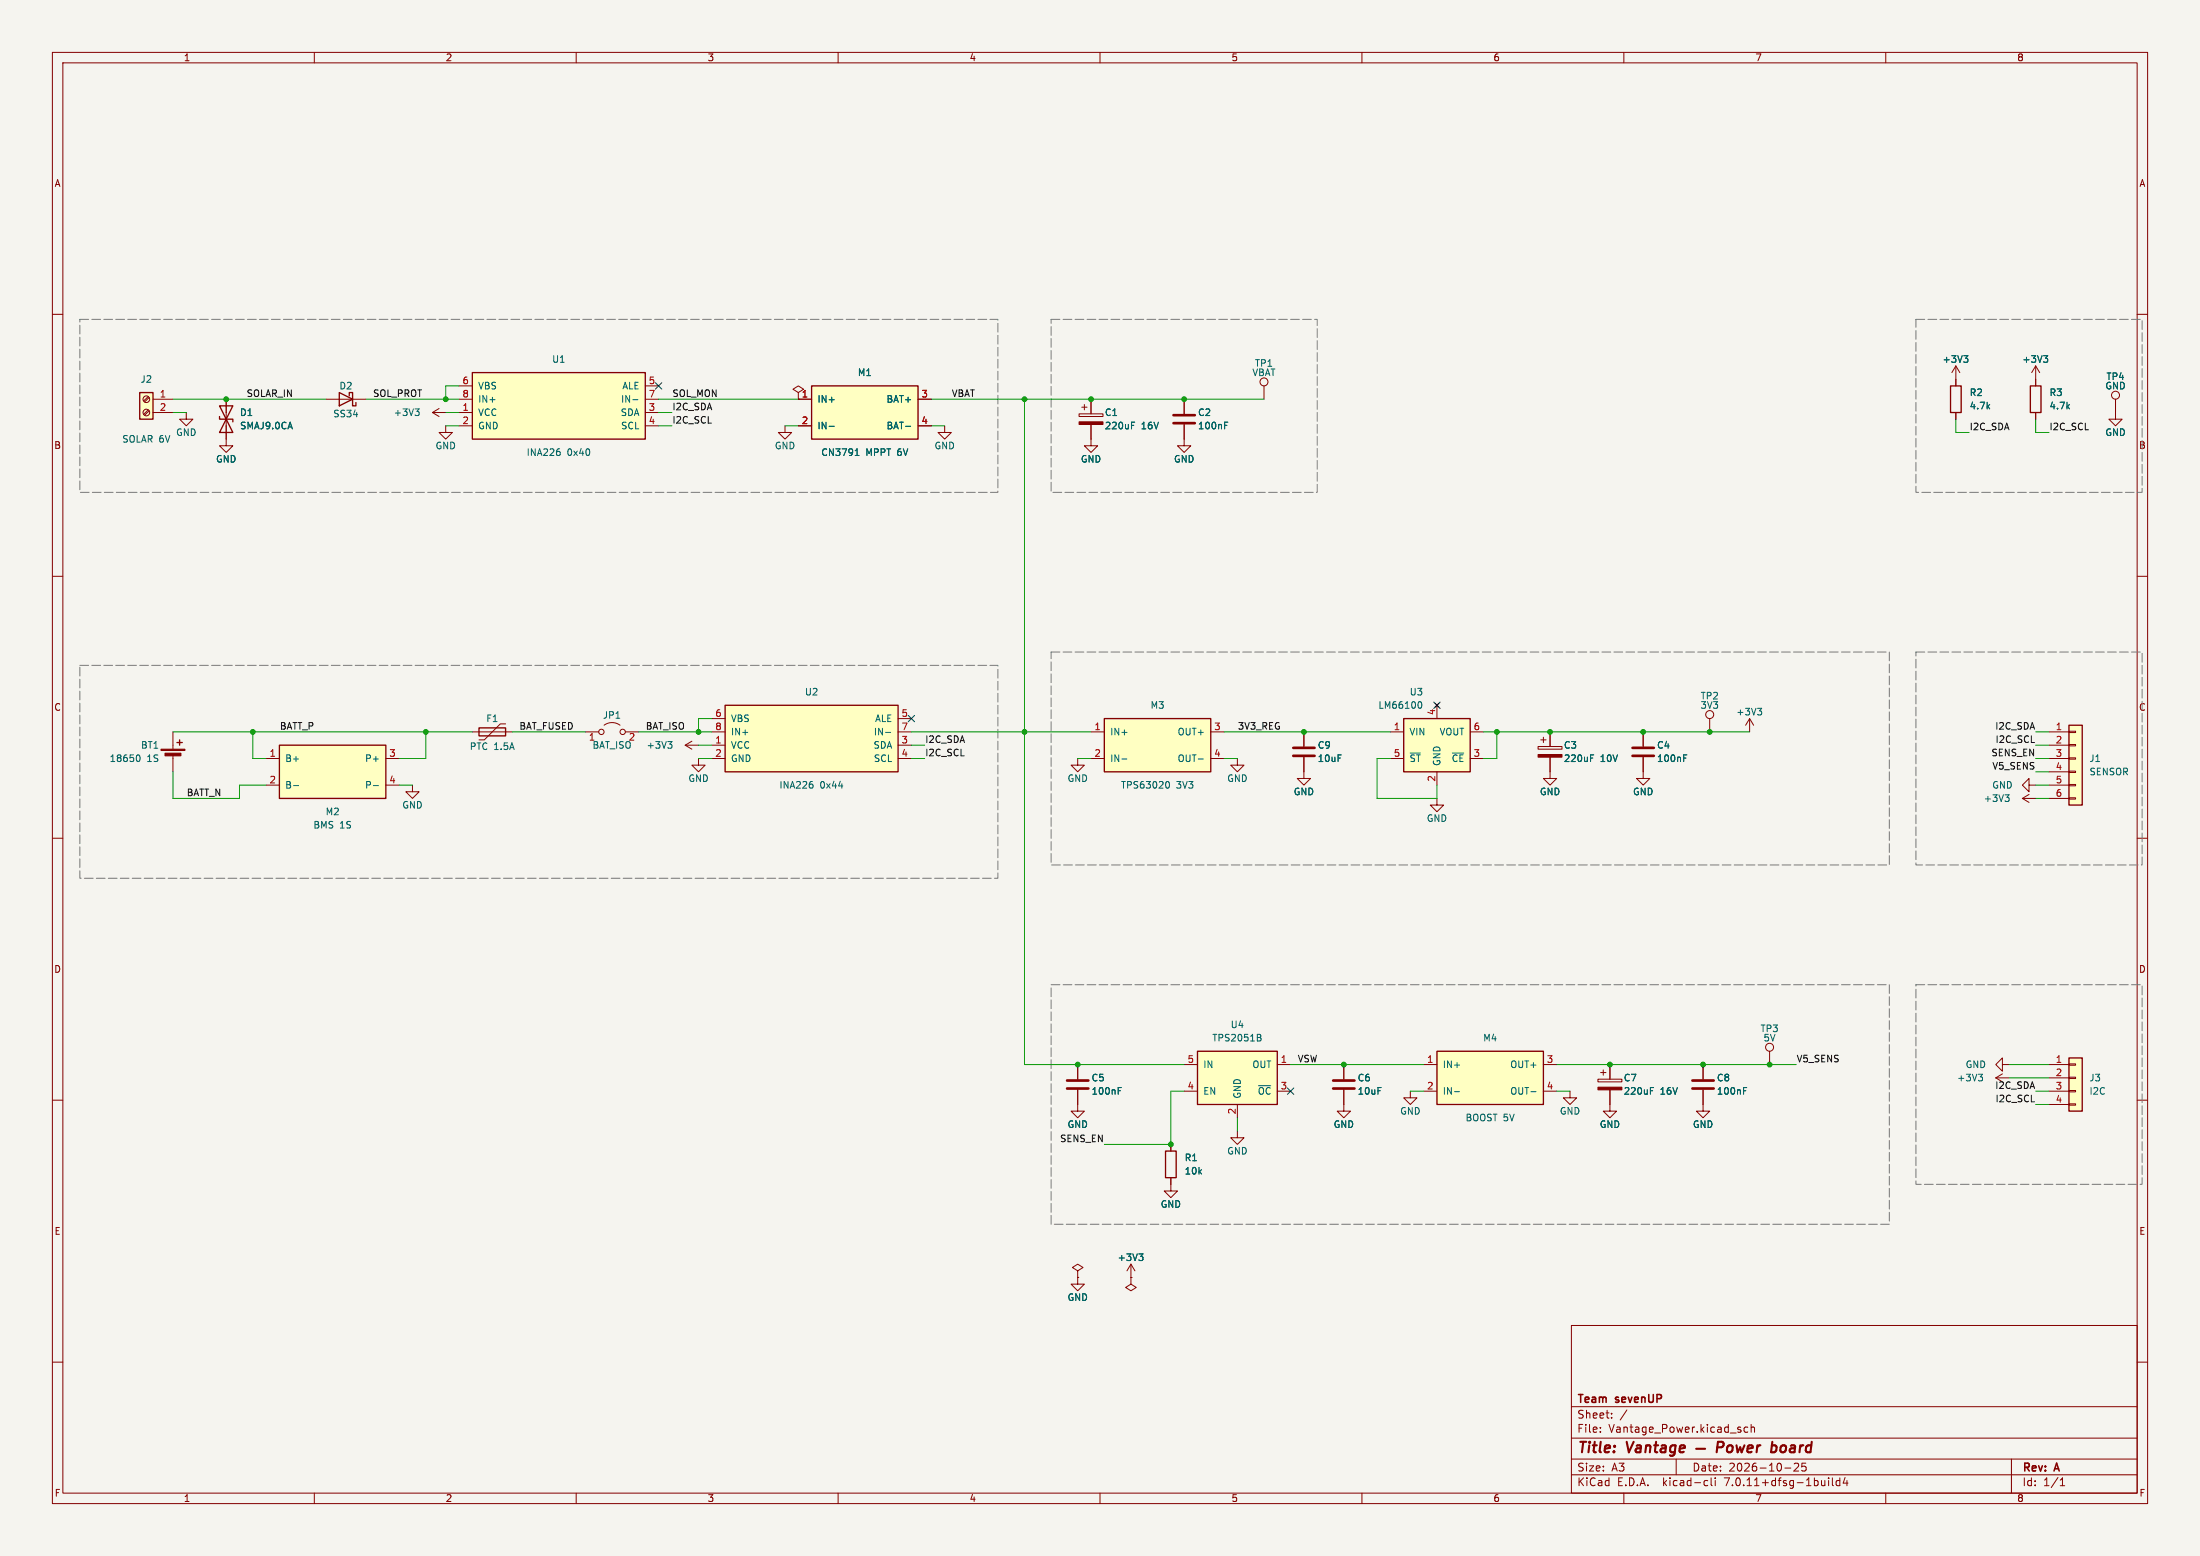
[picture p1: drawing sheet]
<svg xmlns="http://www.w3.org/2000/svg" width="420mm" height="297mm" viewBox="0 0 420 297" stroke-linecap="round" stroke-linejoin="round" font-family="sans-serif">
<path d="M0 0h420v297h-420z" fill="#f5f4ef" stroke="#f5f4ef" stroke-width=".19"/>
<g fill="none" stroke="#840000" stroke-width=".19">
<path d="M10 10h400v277h-400zM12 12h396v273h-396zM60 10v2M110 10v2M160 10v2M210 10v2M260 10v2M310 10v2M360 10v2M10 60h2M408 60h2M28.3 78.2l-.9 .9"/>
<path d="M28.3 75.7l-.9 .8M28.5 78.4l-.9 .8M28.5 75.9l-.9 .8M29.2 76.2h3.8M29.2 78.7h3.8M35.6 78.7v1.3h1.2l-1.2 1.3-1.3-1.3h1.3M43.2 76.2v8.9h1.2l-1.2 1.3-1.3-1.3h1.3M62.2 76.2h7.6M82.5 78.7h2.6M82.5 78.7l1.3 .8M83.8 78l-1.3 .7M87.6 76.2h2.6"/>
<path d="M87.6 78.7h2.6M87.6 73.7h2.6M123.2 76.2h2.5M123.2 78.7h2.5M123.2 73.7h2.5M152.4 74.9l1-.6-1-.6-1 .6 1 .6v1.3M152.4 76.2h.1M152.4 76.2h2.5M175.3 76.2h2.5M206 79h4.6v.5h-4.6zM206.5 77.7h1M207 77.2v1"/>
<path d="M208.3 76.2v2.8M226.1 76.2v2.8M241.3 73.7v2.5M373.4 69.9l-.8 1.2M373.4 69.9v3.8M373.4 78.7v1.3M373.4 69.9l.7 1.2M388.6 69.9l-.7 1.2M388.6 69.9v3.8M388.6 78.7v1.3M388.6 69.9l.8 1.2M403.9 76.2v3.8h1.2l-1.2 1.3-1.3-1.3h1.3"/>
<path d="M85.1 81.3v1.3h1.3l-1.3 1.2-1.3-1.2h1.3M87.6 81.3h2.6M123.2 81.3h2.5M149.9 81.3v1.3h1.2l-1.2 1.2-1.3-1.2h1.3M152.4 81.3h2.5M175.3 81.3h2.5M180.3 81.3v1.3h1.3l-1.3 1.2-1.2-1.2h1.2M208.3 81v4.1h1.2l-1.2 1.3-1.3-1.3h1.3M226.1 81v4.1h1.2l-1.2 1.3-1.3-1.3h1.3M10 110h2M408 110h2M33 139.7v3.3"/>
<path d="M90.2 139.7h7.6M96.5 138.2h-1l-3 3h-1.1M111.8 139.7h2.5M115.3 138.4a2.54 2.54 0 0 1 3.1 0M119.4 139.7h2.5M135.9 139.7h2.5M135.9 137.2h2.5M171.4 139.7h2.6M171.4 137.2h2.6M208.3 139.7h2.5M231.1 139.7h2.6M248.9 139.7v2.8"/>
<path d="M265.4 139.7h2.6M273.9 134.2l.8 .8M274.3 134.6v2.6M274.7 134.2l-.8 .8M280.7 139.7h2.5M295.9 139.7v2.8M313.7 139.7v2.8M326.4 137.2v2.5M334 137.2l-.8 1.2M334 137.2v2.5M334 137.2l.8 1.2M391.2 139.7h3.8"/>
<path d="M395 139.6h1.2v.2h-1.2zM10 160h2M33 144v3.3M50.8 144.8h2.5M50.8 149.9h2.5M73.7 144.8h2.5M73.7 149.9h2.5M78.7 149.9v1.2h1.3l-1.3 1.3-1.2-1.3h1.2M130.8 142.2l1.3 .8M130.8 142.2h2.5M132.1 141.5l-1.3 .7M133.3 144.8v1.3h1.3l-1.3 1.2-1.2-1.2h1.2"/>
<path d="M135.9 144.8h2.5M135.9 142.2h2.5M171.4 144.8h2.6M171.4 142.2h2.6M205.7 144.8v1.3h1.3l-1.3 1.2-1.2-1.2h1.2M208.3 144.8h2.5M231.1 144.8h2.6M236.2 144.8v1.3h1.3l-1.3 1.2-1.3-1.2h1.3M248.9 144.5v4.1h1.3l-1.3 1.3-1.3-1.3h1.3M265.4 144.8h2.6M274.3 152.4v1.3h1.3l-1.3 1.2-1.3-1.2h1.3M274.3 147.3v2.6"/>
<path d="M280.7 144.8h2.5M293.6 142.5h4.6v.5h-4.6zM294.1 141.2h1M294.6 140.7v1M295.9 144.5v4.1h1.3l-1.3 1.3-1.3-1.3h1.3M313.7 144.5v4.1h1.3l-1.3 1.3-1.3-1.3h1.3M386.1 152.4l1.2 .8M386.1 152.4h2.5M387.3 149.9v-1.3l-1.2 1.3 1.2 1.2v-1.2h1.3M387.3 151.6l-1.2 .8M391.2 144.8h3.8M391.2 142.2h3.8"/>
<path d="M391.2 152.4h3.8M391.2 147.3h3.8M391.2 149.9h3.8M395 152.3h1.2v.2h-1.2zM395 149.7h1.2v.3h-1.2zM395 147.2h1.2v.2h-1.2zM395 144.7h1.2v.2h-1.2zM395 142.1h1.2v.3h-1.2zM408 160h2M10 210h2M205.7 208v4.1h1.3l-1.3 1.3-1.2-1.3h1.2M205.7 203.2v2.8"/>
<path d="M223.5 218.4v1.3M226.1 203.2h2.5M226.1 208.3h2.5M236.2 215.9v1.3h1.3l-1.3 1.2-1.3-1.2h1.3M236.2 210.8v2.6M243.8 203.2h2.6M243.8 208.3h2.6M256.5 208v4.1h1.3l-1.3 1.3-1.2-1.3h1.2M256.5 203.2v2.8M269.2 208.3v1.3h1.3l-1.3 1.2-1.2-1.2h1.2M271.8 203.2h2.5M271.8 208.3h2.5"/>
<path d="M294.6 203.2h2.6M294.6 208.3h2.6M299.7 208.3v1.3h1.3l-1.3 1.2-1.3-1.2h1.3M305.1 206h4.5v.5h-4.5zM305.6 204.7h1M306.1 204.2v1M307.3 208v4.1h1.3l-1.3 1.3-1.2-1.3h1.2M307.3 203.2v2.8M325.1 208v4.1h1.3l-1.3 1.3-1.3-1.3h1.3M325.1 203.2v2.8M337.8 200.7v2.5M381 205.7h2.5"/>
<path d="M381 205.7l1.3 .8M382.3 203.2v-1.3l-1.3 1.3 1.3 1.3v-1.3h1.2M382.3 205l-1.3 .7M391.2 203.2h3.8M391.2 205.7h3.8M391.2 208.3h3.8M391.2 210.8h3.8M395 210.7h1.2v.2h-1.2zM395 208.2h1.2v.2h-1.2zM395 205.6h1.2v.3h-1.2zM395 203.1h1.2v.2h-1.2zM408 210h2"/>
<path d="M223.5 224.8v2.5h1.3l-1.3 1.3-1.3-1.3h1.3M10 260h2M205.7 243.8v1.3h1.3l-1.3 1.3-1.2-1.3h1.2M205.7 242.6l1.1-.7-1.1-.6-1 .6 1 .7v1.2M205.7 243.8h.1M215.9 243.8v1.3l1 .6-1 .7-1-.7 1-.6M215.9 243.8h.1M215.9 241.3l-.8 1.3M215.9 241.3v2.5M215.9 241.3l.8 1.3M300 253h108v32h-108zM408 260h2"/>
<path d="M300 278.5h108M300 274.5h108M300 268.5h108M305.5 273.2v.2M305.5 272.5v.1M307.7 270.5v.2M307.7 269.8v.1M310.6 269.1l-1.3 1.9M320 278.5v3M333.7 272.5l-.5-.1-.3 .3 .2 .6h.6M334.3 272.5l.2-.1 .4 .1v.9M334.3 271.9v1.5"/>
<path d="M342.5 279.4l.6-.1 .2 .1 .1 .3-1 1.1h1M344.7 279.3h-.7l-.1 .7 .3-.1h.5l.1 .2-.1 .5-.2 .2-.6-.2M384 278.5v6.5M60 285v2M110 285v2M160 285v2M210 285v2M260 285v2M300 281.5h108M310 285v2M325.6 282.6l.4 .1M326 283.5l-.4 .1"/>
<path d="M326.7 282.1v1.3l.2 .2M327.4 282.1v.1M327.4 282.6v1M340.7 280.2h1.2M349.1 282.1v.1M349.1 282.6v1M349.8 282.1v1.3l.2 .2M351.2 282.7l-.4-.1-.3 .3 .2 .6h.5M351.2 282.1v1.5M352.2 282l-.3 1.1h.9M352.6 282.6v1M360 285v2"/>
<path d="M393.3 283.6h.9M393.3 282.5l.4-.4v1.5"/>
<circle cx="27.9" cy="78.7" r=".63"/>
<circle cx="27.9" cy="76.2" r=".63"/>
<circle cx="241.3" cy="72.9" r=".76"/>
<circle cx="403.9" cy="75.4" r=".76"/>
<circle cx="114.8" cy="139.7" r=".51"/>
<circle cx="118.9" cy="139.7" r=".51"/>
<circle cx="326.4" cy="136.4" r=".76"/>
<circle cx="337.8" cy="199.9" r=".76"/>
</g>
<path d="M323.8 276.5h1.7M327.8 276.3h.8a.55 .55 0 0 0 .4-.5 .55 .55 0 0 0-.3-.6h-.7l-.3 2M329.9 276.1a.52 .52 0 0 1 .5-.2 .52 .52 0 0 1 .4 .4l-.1 .5a.55 .55 0 0 1-.5 .4 .55 .55 0 0 1-.5-.4zM331.5 275.9l.2 1.3 .5-.9 .3 .9 .5-1.3M333.6 276.5l1-.2-.1-.3h-.7l-.2 .9 .2 .3 .6-.1M335.5 275.9l-.2 1.3M336.1 275.9l-.4 .1-.2 .3M338.3 276h.7l.2 .3-.1 .5a.66 .66 0 0 1-1 .3M338.3 275.2l-.2 2" fill="none" stroke="#840000" stroke-width=".4"/>
<path d="M224 79.2h4.1M224 80.8h4.1M246.9 144.3h4.1M246.9 142.7h4.1M311.7 144.3h4M311.7 142.7h4M203.7 207.8h4.1M203.7 206.2h4.1M254.5 207.8h4.1M254.5 206.2h4.1M323.1 207.8h4.1M323.1 206.2h4.1" fill="none" stroke="#840000" stroke-width=".51"/>
<g fill="none" stroke="#006464" stroke-width=".19">
<path d="M79.2 78h.8l-.4 .5M79.8 78.5l.2 .3v.3l-.2 .2M120.8 76.3h1M374.9 67.9h.8l-.4 .5M375.4 68.4l.3 .2v.3l-.3 .3M390.1 67.9h.8l-.4 .5M390.7 68.4l.2 .2v.3l-.2 .3M106.8 86.2l.2 .2-.2 .5M158.3 81.4h1M163.3 86.9h.7M163.4 86l.2-.3v1.2M172.9 81.4h.9"/>
<path d="M216 81.2h.4M216 80.6h.6M233.8 81.2h.4M233.8 80.6h.6M169.1 139.8h.9M270.9 134l.1-.1a.68 .68 0 0 1 .4 .7 .68 .68 0 0 1-.4 .6l-.1-.1M335.5 135.2h.8l-.4 .5M336.1 135.7l.2 .2v.3l-.2 .3M26.2 144.2l.1-.1a.68 .68 0 0 1 .5 .6 .68 .68 0 0 1-.5 .7l-.1-.1M56 150h1M71.3 150h.9M127.5 141.5h.8l-.4 .5"/>
<path d="M128 142l.3 .3v.3l-.3 .2M155.1 149.7l.1 .2-.1 .5M214.2 144.9h.9M222.7 149.2h.1a.68 .68 0 0 1 .5 .6 .68 .68 0 0 1-.5 .6h-.1M228.8 144.9h.9M303.6 144.7h.5M303.6 144.1h.6M321.4 144.7h.4M321.4 144.1h.6M382.8 151.7h.7l-.4 .5M383.3 152.2l.2 .2v.3l-.2 .3M240 197.4l.6 .2 .1 .2-.2 .2"/>
<path d="M240 198h.5M240.5 198l.3 .3-.1 .3-.7 .1M213.5 208.2h.4M213.5 207.6h.6M277.7 208.4h.9M292.3 208.4h.9M315.1 208.2h.4M315.1 207.6h.6M332.9 208.2h.4M332.9 207.6h.6M377.7 205h.8l-.5 .5M378.2 205.5l.3 .3v.3l-.3 .2"/>
<path d="M217.4 239.3h.8l-.4 .5M218 239.8l.2 .3v.3l-.2 .2"/>
</g>
<g fill="#840000" stroke="#840000" stroke-width=".19">
<path d="M305.1 207.5h4.5v.5h-4.5z"/>
<path d="M206 80.5h4.6v.5h-4.6z"/>
<path d="M293.6 144h4.6v.5h-4.6z"/>
<path d="M30.7 143h4.6v.3h-4.6z"/>
<path d="M31.5 143.8h3v.5h-3z"/>
</g>
<g fill="#ffffc2" stroke="#ffffc2" stroke-width=".19">
<path d="M395 201.9h2.5v10.2h-2.5z"/>
<path d="M268 137.2h12.7v10.1h-12.7z"/>
<path d="M210.8 137.2h20.3v10.1h-20.3z"/>
<path d="M228.6 200.7h15.2v10.1h-15.2z"/>
<path d="M274.3 200.7h20.3v10.1h-20.3z"/>
<path d="M395 138.4h2.5v15.3h-2.5z"/>
<path d="M154.9 73.7h20.4v10.1h-20.4z"/>
<path d="M26.7 74.9h2.5v5.1h-2.5z"/>
<path d="M138.4 134.6h33v12.7h-33z"/>
<path d="M90.2 71.1h33v12.7h-33z"/>
<path d="M53.3 142.2h20.4v10.2h-20.4z"/>
</g>
<g fill="none" stroke="#840000" stroke-width=".25">
<path d="M26.7 74.9h2.5v5.1h-2.5zM41.9 79.5v.5h2.5v.5M41.9 77.5h2.5l-2.5 5.1h2.5zM64.8 74.9l2.5 1.3-2.5 1.3zM66.7 75.6v-.7h.6v2.6h.6v-.7M90.2 71.1h33v12.7h-33zM154.9 73.7h20.4v10.1h-20.4zM372.4 73.7h2v5h-2zM387.6 73.7h2v5h-2zM91.4 138.9h5.1v1.6h-5.1zM138.4 134.6h33v12.7h-33zM210.8 137.2h20.3v10.1h-20.3z"/>
<path d="M268 137.2h12.7v10.1h-12.7zM395 138.4h2.5v15.3h-2.5zM33.8 141.7h1M34.3 141.2v1M53.3 142.2h20.4v10.2h-20.4zM222.5 219.7h2v5.1h-2zM228.6 200.7h15.2v10.1h-15.2zM274.3 200.7h20.3v10.1h-20.3zM395 201.9h2.5v10.2h-2.5z"/>
</g>
<path d="M15.2 61h175.3v33h-175.3v-33M200.7 61h50.8v33h-50.8v-33M365.8 61h43.1v33h-43.1v-33M15.2 127h175.3v40.6h-175.3v-40.6M200.7 124.5h160v40.6h-160v-40.6M365.8 124.5h43.1v40.6h-43.1v-40.6M200.7 188h160v45.7h-160v-45.7M365.8 188h43.1v38.1h-43.1v-38.1" fill="none" stroke="#787878" stroke-width=".19" stroke-dasharray="1.7 .6"/>
<g fill="none" stroke="#009600" stroke-width=".19">
<path d="M33 76.2h29.2M33 78.7h2.6M69.8 76.2h17.8M85.1 78.7h2.5M87.6 73.7h-2.5v2.5M125.7 76.2h26.7M125.7 78.7h2.6M177.8 76.2h63.5M195.6 76.2v127h30.5M85.1 81.3h2.5M125.7 81.3h2.6M149.9 81.3h2.5"/>
<path d="M177.8 81.3h2.5M373.4 80v2.6h2.5M388.6 80v2.6h2.6M33 139.7h57.2M48.3 139.7v5.1h2.5M81.3 139.7v5.1h-5.1M97.8 139.7h14M121.9 139.7h14M135.9 137.2h-2.6v2.5M174 139.7h34.3M233.7 139.7h31.7M283.2 139.7h50.8"/>
<path d="M285.7 139.7v5.1h-2.5M388.6 139.7h2.6M33 147.3v5.1h12.7v-2.5h5.1M76.2 149.9h2.5M133.3 144.8h2.6M133.3 142.2h2.6M174 144.8h2.5M174 142.2h2.5M205.7 144.8h2.6M233.7 144.8h2.5M265.4 144.8h-2.5v7.6h11.4v-2.5M388.6 144.8h2.6"/>
<path d="M388.6 152.4h2.6M388.6 142.2h2.6M388.6 147.3h2.6M388.6 149.9h2.6M226.1 208.3h-2.6v10.1h-12.7M236.2 213.4v2.5M246.4 203.2h25.4M269.2 208.3h2.6M297.2 203.2h45.7M297.2 208.3h2.5M383.5 203.2h7.7M383.5 205.7h7.7"/>
<path d="M388.6 210.8h2.6M388.6 208.3h2.6"/>
</g>
<path d="M125.1 73.1l1.2 1.2M126.3 73.1l-1.2 1.2M173.4 136.6l1.2 1.2M174.6 136.6l-1.2 1.2M273.7 134l1.2 1.2M274.9 134l-1.2 1.2M245.8 207.7l1.2 1.2M247 207.7l-1.2 1.2" fill="none" stroke="#000084" stroke-width=".19"/>
<g fill="#009600" stroke="#009600" stroke-width=".19">
<circle cx="133.3" cy="139.7" r=".46"/>
<circle cx="85.1" cy="76.2" r=".46"/>
<circle cx="43.2" cy="76.2" r=".46"/>
<circle cx="81.3" cy="139.7" r=".46"/>
<circle cx="48.3" cy="139.7" r=".46"/>
<circle cx="248.9" cy="139.7" r=".46"/>
<circle cx="195.6" cy="139.7" r=".46"/>
<circle cx="195.6" cy="76.2" r=".46"/>
<circle cx="208.3" cy="76.2" r=".46"/>
<circle cx="226.1" cy="76.2" r=".46"/>
<circle cx="205.7" cy="203.2" r=".46"/>
<circle cx="223.5" cy="218.4" r=".46"/>
<circle cx="285.7" cy="139.7" r=".46"/>
<circle cx="326.4" cy="139.7" r=".46"/>
<circle cx="313.7" cy="139.7" r=".46"/>
<circle cx="307.3" cy="203.2" r=".46"/>
<circle cx="325.1" cy="203.2" r=".46"/>
<circle cx="337.8" cy="203.2" r=".46"/>
<circle cx="295.9" cy="139.7" r=".46"/>
<circle cx="256.5" cy="203.2" r=".46"/>
</g>
<g font-size="2.8" fill="#840000">
<text x="301" y="277.9">Title:</text>
<text x="310.6" y="277.9">Vantage</text>
<text x="340.6" y="277.9">board</text>
</g>
<g font-size="2.1" fill="#840000">
<text x="301" y="268.2">Team</text>
<text x="308.5" y="268.2">sevenUP</text>
<text x="301" y="273.7">File:</text>
<text x="301" y="271">Sheet:</text>
<text x="307.1" y="273.7">Vantage_Power.kicad_sch</text>
<text x="301" y="281.1">Size:</text>
<text x="307.6" y="281.1">A3</text>
<text x="323" y="281.1">Date:</text>
<text x="330" y="281.1">2026-10-25</text>
<text x="386" y="281.3">Rev:</text>
<text x="392.4" y="281.3">A</text>
<text x="301" y="283.9">KiCad</text>
<text x="308.7" y="283.9">E.D.A.</text>
<text x="317.6" y="283.9">kicad-cli</text>
<text x="329.5" y="283.9">7.0.11+dfsg-1build4</text>
<text x="386" y="283.9">Id:</text>
<text x="390.1" y="283.9">1/1</text>
</g>
<g font-size="1.8" fill="#840000">
<text x="35" y="11.9">1</text>
<text x="85" y="11.9">2</text>
<text x="135" y="11.9">3</text>
<text x="185" y="11.9">4</text>
<text x="235" y="11.9">5</text>
<text x="285" y="11.9">6</text>
<text x="335" y="11.9">7</text>
<text x="385" y="11.9">8</text>
<text x="10.3" y="35.9">A</text>
<text x="408.3" y="35.9">A</text>
<text x="10.3" y="85.9">B</text>
<text x="408.2" y="85.9">B</text>
<text x="10.3" y="135.9">C</text>
<text x="408.2" y="135.9">C</text>
<text x="10.3" y="185.9">D</text>
<text x="408.2" y="185.9">D</text>
<text x="10.3" y="235.9">E</text>
<text x="408.3" y="235.9">E</text>
<text x="10.3" y="285.9">F</text>
<text x="35" y="286.9">1</text>
<text x="85" y="286.9">2</text>
<text x="135" y="286.9">3</text>
<text x="185" y="286.9">4</text>
<text x="235" y="286.9">5</text>
<text x="285" y="286.9">6</text>
<text x="335" y="286.9">7</text>
<text x="385" y="286.9">8</text>
<text x="408.3" y="285.9">F</text>
</g>
<g font-size="1.8" fill="#006464">
<text x="105.3" y="69.4">U1</text>
<text x="163.7" y="72">M1</text>
<text x="239" y="72">VBAT</text>
<text x="239.5" y="70.2">TP1</text>
<text x="370.7" y="69.4">+3V3</text>
<text x="386" y="69.4">+3V3</text>
<text x="26.7" y="73.3">J2</text>
<text x="64.7" y="74.5">D2</text>
<text x="91.2" y="74.5">VBS</text>
<text x="91.2" y="77.1">IN+</text>
<text x="118.5" y="77.1">IN-</text>
<text x="118.7" y="74.5">ALE</text>
<text x="156" y="77.1">IN+</text>
<text x="169.1" y="77.1">BAT+</text>
<text x="375.9" y="75.8">R2</text>
<text x="391.2" y="75.8">R3</text>
<text x="401.8" y="74.5">GND</text>
<text x="402" y="72.7">TP4</text>
<text x="33.5" y="83.4">GND</text>
<text x="45.7" y="79.6">D1</text>
<text x="45.7" y="82.1">SMAJ9.0CA</text>
<text x="63.5" y="79.9">SS34</text>
<text x="75.1" y="79.6">+3V3</text>
<text x="91.2" y="79.6">VCC</text>
<text x="91.2" y="82.1">GND</text>
<text x="118.4" y="79.6">SDA</text>
<text x="118.5" y="82.1">SCL</text>
<text x="156" y="82.1">IN-</text>
<text x="169.1" y="82.1">BAT-</text>
<text x="210.8" y="79.6">C1</text>
<text x="210.8" y="82.1">220uF</text>
<text x="217.9" y="82.1">16V</text>
<text x="228.6" y="79.6">C2</text>
<text x="228.6" y="82.1">100nF</text>
<text x="375.9" y="78.3">4.7k</text>
<text x="391.2" y="78.3">4.7k</text>
<text x="401.8" y="83.4">GND</text>
<text x="23.2" y="84.7">SOLAR 6V</text>
<text x="41.1" y="88.5">GND</text>
<text x="83.1" y="86">GND</text>
<text x="100.4" y="87.2">INA226</text>
<text x="108.3" y="87.2">0x40</text>
<text x="147.8" y="86">GND</text>
<text x="156.7" y="87.2">CN3791</text>
<text x="165.3" y="87.2">MPPT 6V</text>
<text x="178.3" y="86">GND</text>
<text x="206.2" y="88.5">GND</text>
<text x="224" y="88.5">GND</text>
<text x="115" y="137.4">JP1</text>
<text x="153.6" y="132.9">U2</text>
<text x="219.5" y="135.5">M3</text>
<text x="263" y="135.5">LM66100</text>
<text x="269" y="132.9">U3</text>
<text x="324.5" y="135.5">3V3</text>
<text x="324.6" y="133.7">TP2</text>
<text x="331.4" y="136.8">+3V3</text>
<text x="26.8" y="143.1">BT1</text>
<text x="89.6" y="143.4">PTC 1.5A</text>
<text x="92.7" y="138">F1</text>
<text x="113" y="143.1">BAT_ISO</text>
<text x="119.9" y="141.7">2</text>
<text x="123.3" y="143.1">+3V3</text>
<text x="139.4" y="143.1">VCC</text>
<text x="139.4" y="138">VBS</text>
<text x="139.4" y="140.6">IN+</text>
<text x="166.7" y="143.1">SDA</text>
<text x="166.7" y="140.6">IN-</text>
<text x="167" y="138">ALE</text>
<text x="211.8" y="140.6">IN+</text>
<text x="224.7" y="140.6">OUT+</text>
<text x="251.5" y="143.1">C9</text>
<text x="269" y="140.6">VIN</text>
<text x="274.7" y="140.6">VOUT</text>
<text x="298.5" y="143.1">C3</text>
<text x="316.2" y="143.1">C4</text>
<text x="20.8" y="145.6">18650</text>
<text x="28.1" y="145.6">1S</text>
<text x="54.4" y="145.6">B+</text>
<text x="69.6" y="145.6">P+</text>
<text x="131.3" y="149.5">GND</text>
<text x="139.4" y="145.6">GND</text>
<text x="166.7" y="145.6">SCL</text>
<text x="203.7" y="149.5">GND</text>
<text x="211.8" y="145.6">IN-</text>
<text x="224.7" y="145.6">OUT-</text>
<text x="234.2" y="149.5">GND</text>
<text x="251.5" y="145.6">10uF</text>
<text x="269" y="145.6">~{ST}</text>
<text x="275.2" y="146.3" transform="rotate(-90 275.2 146.3)">GND</text>
<text x="277" y="145.6">~{CE}</text>
<text x="298.5" y="145.6">220uF</text>
<text x="305.5" y="145.6">10V</text>
<text x="316.2" y="145.6">100nF</text>
<text x="398.8" y="145.6">J1</text>
<text x="398.8" y="148.2">SENSOR</text>
<text x="54.4" y="150.7">B-</text>
<text x="62.1" y="155.8">M2</text>
<text x="69.6" y="150.7">P-</text>
<text x="76.7" y="154.5">GND</text>
<text x="148.7" y="150.7">INA226</text>
<text x="156.5" y="150.7">0x44</text>
<text x="213.9" y="150.7">TPS63020</text>
<text x="224.6" y="150.7">3V3</text>
<text x="246.9" y="152">GND</text>
<text x="293.9" y="152">GND</text>
<text x="311.7" y="152">GND</text>
<text x="378.6" y="153.3">+3V3</text>
<text x="380.2" y="150.7">GND</text>
<text x="59.7" y="158.3">BMS</text>
<text x="64.8" y="158.3">1S</text>
<text x="272.3" y="157.1">GND</text>
<text x="234.8" y="196.4">U4</text>
<text x="336" y="197.2">TP3</text>
<text x="231.3" y="199">TPS2051B</text>
<text x="283" y="199">M4</text>
<text x="336.6" y="199">5V</text>
<text x="208.3" y="206.6">C5</text>
<text x="208.3" y="209.1">100nF</text>
<text x="229.6" y="209.1">EN</text>
<text x="229.6" y="204.1">IN</text>
<text x="237.1" y="209.8" transform="rotate(-90 237.1 209.8)">GND</text>
<text x="239" y="204.1">OUT</text>
<text x="240" y="209.1">~{OC}</text>
<text x="259.1" y="206.6">C6</text>
<text x="259.1" y="209.1">10uF</text>
<text x="275.3" y="204.1">IN+</text>
<text x="275.3" y="209.1">IN-</text>
<text x="288.2" y="204.1">OUT+</text>
<text x="288.2" y="209.1">OUT-</text>
<text x="309.9" y="206.6">C7</text>
<text x="309.9" y="209.1">220uF</text>
<text x="316.9" y="209.1">16V</text>
<text x="327.7" y="206.6">C8</text>
<text x="327.7" y="209.1">100nF</text>
<text x="373.5" y="206.6">+3V3</text>
<text x="375.2" y="204.1">GND</text>
<text x="398.8" y="206.6">J3</text>
<text x="398.8" y="209.1">I2C</text>
<text x="203.7" y="215.5">GND</text>
<text x="254.5" y="215.5">GND</text>
<text x="267.2" y="213">GND</text>
<text x="279.7" y="214.2">BOOST 5V</text>
<text x="297.7" y="213">GND</text>
<text x="305.3" y="215.5">GND</text>
<text x="323.1" y="215.5">GND</text>
<text x="226.1" y="221.8">R1</text>
<text x="234.2" y="220.6">GND</text>
<text x="226.1" y="224.4">10k</text>
<text x="221.5" y="230.7">GND</text>
<text x="213.3" y="240.9">+3V3</text>
<text x="203.7" y="248.5">GND</text>
</g>
<g font-size="1.8" fill="#a90000">
<text x="30.4" y="75.9">1</text>
<text x="88.2" y="73.4">6</text>
<text x="88.2" y="75.9">8</text>
<text x="123.8" y="73.4">5</text>
<text x="123.8" y="75.9">7</text>
<text x="153" y="75.9">1</text>
<text x="175.8" y="75.9">3</text>
<text x="30.4" y="78.5">2</text>
<text x="88.2" y="78.5">1</text>
<text x="88.2" y="81">2</text>
<text x="123.8" y="78.5">3</text>
<text x="123.8" y="81">4</text>
<text x="153" y="81">2</text>
<text x="175.8" y="81">4</text>
<text x="136.5" y="136.9">6</text>
<text x="172" y="136.9">5</text>
<text x="274.1" y="136.6" transform="rotate(-90 274.1 136.6)">4</text>
<text x="112.3" y="141.7">1</text>
<text x="136.5" y="142">1</text>
<text x="136.5" y="139.4">8</text>
<text x="172" y="142">3</text>
<text x="172" y="139.4">7</text>
<text x="208.8" y="139.4">1</text>
<text x="231.7" y="139.4">3</text>
<text x="266" y="139.4">1</text>
<text x="281.2" y="139.4">6</text>
<text x="392.4" y="139.4">1</text>
<text x="392.4" y="142">2</text>
<text x="51.4" y="144.5">1</text>
<text x="51.4" y="149.6">2</text>
<text x="74.2" y="144.5">3</text>
<text x="74.2" y="149.6">4</text>
<text x="136.5" y="144.5">2</text>
<text x="172" y="144.5">4</text>
<text x="208.8" y="144.5">2</text>
<text x="231.7" y="144.5">4</text>
<text x="266" y="144.5">5</text>
<text x="274.1" y="149.3" transform="rotate(-90 274.1 149.3)">2</text>
<text x="281.2" y="144.5">3</text>
<text x="392.4" y="144.5">3</text>
<text x="392.4" y="147.1">4</text>
<text x="392.4" y="149.6">5</text>
<text x="392.4" y="152.1">6</text>
<text x="226.6" y="202.9">5</text>
<text x="244.4" y="202.9">1</text>
<text x="272.3" y="202.9">1</text>
<text x="295.2" y="202.9">3</text>
<text x="392.4" y="202.9">1</text>
<text x="226.6" y="208">4</text>
<text x="244.4" y="208">3</text>
<text x="272.3" y="208">2</text>
<text x="295.2" y="208">4</text>
<text x="392.4" y="205.5">2</text>
<text x="392.4" y="208">3</text>
<text x="236" y="212.8" transform="rotate(-90 236 212.8)">2</text>
<text x="392.4" y="210.6">4</text>
</g>
<g font-size="1.8" fill="#0f0f0f">
<text x="47" y="75.9">SOLAR_IN</text>
<text x="71.1" y="75.9">SOL_PROT</text>
<text x="128.3" y="75.9">SOL_MON</text>
<text x="181.6" y="75.9">VBAT</text>
<text x="128.3" y="80.9">I2C_SCL</text>
<text x="128.3" y="78.4">I2C_SDA</text>
<text x="375.9" y="82.2">I2C_SDA</text>
<text x="391.2" y="82.2">I2C_SCL</text>
<text x="53.3" y="139.4">BATT_P</text>
<text x="99.1" y="139.4">BAT_FUSED</text>
<text x="123.2" y="139.4">BAT_ISO</text>
<text x="176.5" y="141.9">I2C_SDA</text>
<text x="236.2" y="139.4">3V3_REG</text>
<text x="380.8" y="139.4">I2C_SDA</text>
<text x="380.9" y="141.9">I2C_SCL</text>
<text x="176.5" y="144.4">I2C_SCL</text>
<text x="380.1" y="144.4">SENS_EN</text>
<text x="380.3" y="147">V5_SENS</text>
<text x="35.6" y="152.1">BATT_N</text>
<text x="247.6" y="202.9">VSW</text>
<text x="342.9" y="202.9">V5_SENS</text>
<text x="380.8" y="207.9">I2C_SDA</text>
<text x="380.9" y="210.5">I2C_SCL</text>
<text x="202.3" y="218.1">SENS_EN</text>
</g>
</svg>
